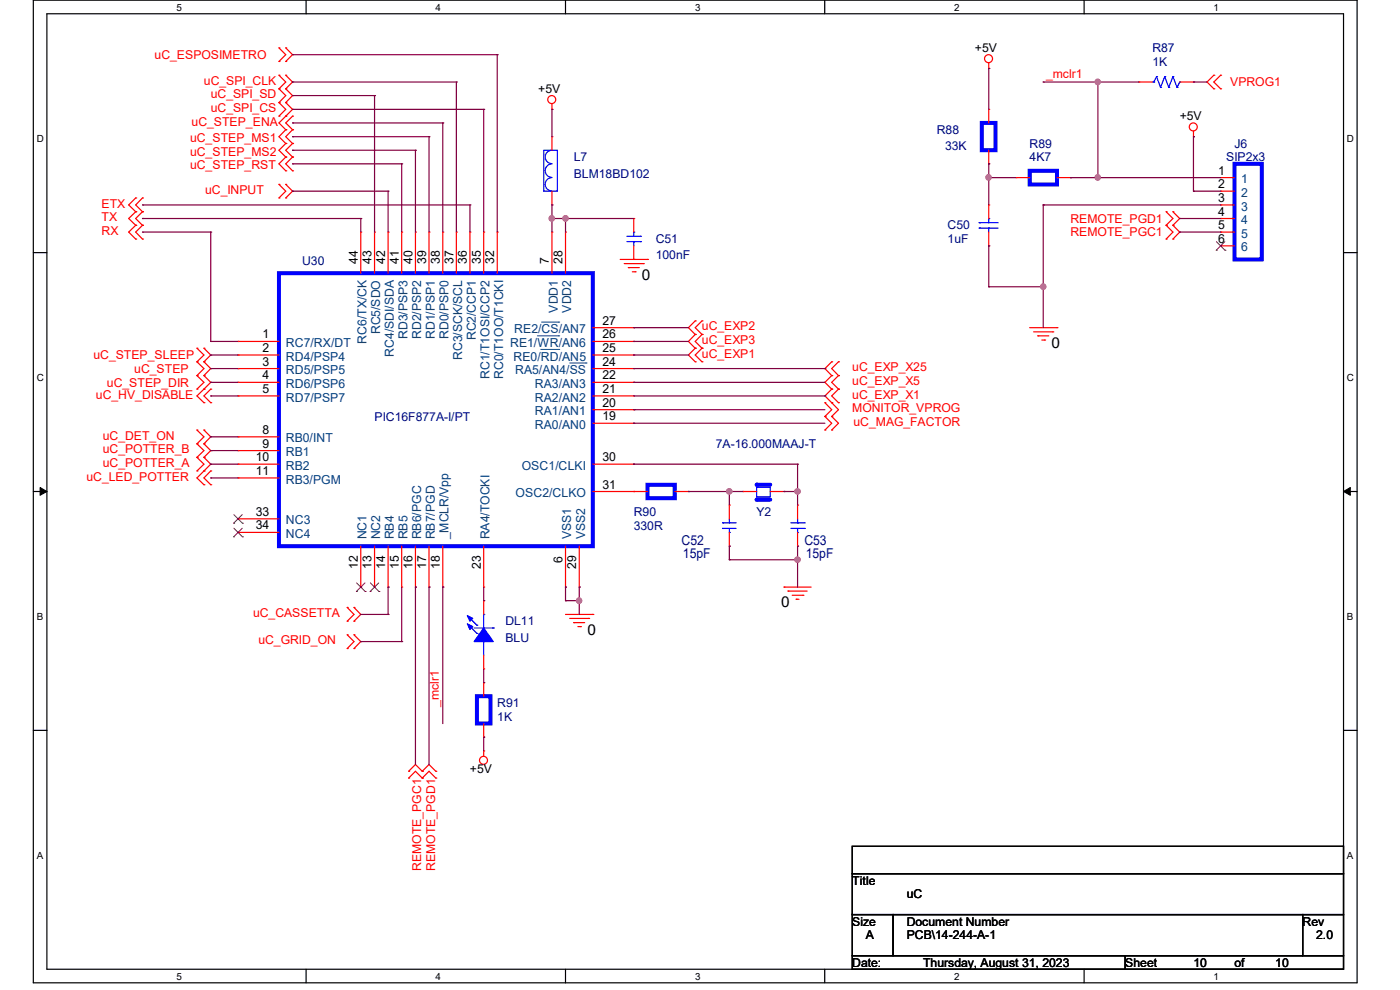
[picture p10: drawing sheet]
<svg xmlns="http://www.w3.org/2000/svg" width="297mm" height="210mm" viewBox="0 0 297 210" stroke-linecap="round" stroke-linejoin="round" font-family="sans-serif">
<path d="M7.1 0h280.8v208.5h-280.8zM9.9 2.9h275.1v202.7h-275.1z" fill="none" stroke="#000" stroke-width=".25"/>
<g fill="#fff">
<path d="M37.4 .3h1.2v2.4h-1.2z"/>
<path d="M37.4 205.9h1.2v2.3h-1.2z"/>
</g>
<path d="M64.9 0v2.9M64.9 205.6v2.9" fill="none" stroke="#000" stroke-width=".25"/>
<g fill="#fff">
<path d="M92.4 .3h1.2v2.4h-1.2z"/>
<path d="M92.4 205.9h1.2v2.3h-1.2z"/>
</g>
<path d="M120 0v2.9M120 205.6v2.9" fill="none" stroke="#000" stroke-width=".25"/>
<g fill="#fff">
<path d="M147.4 .3h1.2v2.4h-1.2z"/>
<path d="M147.4 205.9h1.2v2.3h-1.2z"/>
</g>
<path d="M175 0v2.9M175 205.6v2.9" fill="none" stroke="#000" stroke-width=".25"/>
<g fill="#fff">
<path d="M202.4 .3h1.2v2.4h-1.2z"/>
<path d="M202.4 205.9h1.2v2.3h-1.2z"/>
</g>
<path d="M230 0v2.9M230 205.6v2.9" fill="none" stroke="#000" stroke-width=".25"/>
<g fill="#fff">
<path d="M257.5 .3h1.1v2.4h-1.1z"/>
<path d="M257.5 205.9h1.1v2.3h-1.1z"/>
<path d="M7.8 28.2h1.5v2.4h-1.5z"/>
<path d="M285.7 28.2h1.5v2.4h-1.5z"/>
<path d="M7.8 78.9h1.5v2.3h-1.5z"/>
<path d="M285.7 78.9h1.5v2.3h-1.5z"/>
</g>
<path d="M7.1 53.6h2.8M285 53.6h2.9" fill="none" stroke="#000" stroke-width=".25"/>
<g fill="#fff">
<path d="M7.8 129.6h1.3v2.3h-1.3z"/>
<path d="M285.7 129.6h1.4v2.3h-1.4z"/>
</g>
<path d="M7.1 104.3h2.8M285 104.3h2.9" fill="none" stroke="#000" stroke-width=".25"/>
<path d="M8.5 103.4l1.4 .9-1.4 .8zM285 104.3l1.5-.9v1.7z" fill="#000" stroke="#000" stroke-width=".21"/>
<g fill="#fff">
<path d="M7.8 180.3h1.3v2.3h-1.3z"/>
<path d="M285.7 180.3h1.4v2.3h-1.4z"/>
</g>
<path d="M7.1 154.9h2.8M285 154.9h2.9M180.8 179.5h104.2v5.8h-104.2zM180.8 185.3h104.2v8.7h-104.2zM180.8 194h8.7v8.7h-8.7zM189.5 194h86.9v8.7h-86.9zM276.4 194h8.6v8.7h-8.6zM180.8 202.7h57.9v2.9h-57.9zM238.7 202.7h46.3v2.9h-46.3z" fill="none" stroke="#000" stroke-width=".25"/>
<g fill="none" stroke="#f00" stroke-width=".25">
<path d="M59.2 16h.1M59.2 18.8h.1M59.2 13h.1M59.2 10.2h.1M59.2 16l1.4 1.4-1.4 1.4M59.2 18.8l1.4 1.5-1.4 1.5M59.2 10.2l1.4 1.4-1.4 1.4M60.6 18.8h.1M60.6 16h.1M60.6 10.2h.1M60.6 13h.1M60.6 16l1.5 1.4-1.5 1.4"/>
<path d="M60.6 18.8l1.5 1.5-1.5 1.5M60.6 10.2l1.5 1.4-1.5 1.4M209.8 14.5h.1M209.8 13.3v1.2M241.6 17.4h.1M241.6 17.4h2.9M250.3 17.4h2.9M253.2 17.4h.1M257.5 16h.1M257.5 18.8h.1M257.5 16l-1.4 1.4 1.4 1.4M259 18.8h.1"/>
<path d="M259 16h.1M259 16l-1.5 1.4 1.5 1.4M59.2 21.8h.1M59.2 24.6h.1M59.2 39.1h.1M59.2 21.8l1.4 1.4-1.4 1.4M59.2 39.1l1.4 1.5-1.4 1.4M60.6 27.5h.1M60.6 30.4h.1M60.6 33.3h.1M60.6 36.2h.1M60.6 24.6h.1"/>
<path d="M60.6 21.8h.1M60.6 39.1h.1M60.6 27.5l-1.4 1.5 1.4 1.4M60.6 30.4l-1.4 1.5 1.4 1.4M60.6 33.3l-1.4 1.5 1.4 1.4M60.6 21.8l1.5 1.4-2.9 2.9 1.4 1.4M60.6 39.1l1.5 1.5-1.5 1.4M62.1 27.5h.1M62.1 30.4h.1M62.1 33.3h.1M62.1 36.2h.1M62.1 24.6h.1"/>
<path d="M62.1 27.5l-1.5 1.5 1.5 1.4M62.1 30.4l-1.5 1.5 1.5 1.4M62.1 33.3l-1.5 1.5 1.5 1.4M62.1 24.6l-1.5 1.5 1.5 1.4M117.1 23.2h.1M117.1 29h.1M117.1 22v1.2M117.1 29v2.9M209.8 23.2h.1M209.8 34.8h.1M209.8 23.2v2.9M209.8 31.9v2.9"/>
<path d="M215.5 37.7h.1M215.5 37.7h2.9M224.2 37.7h2.9M227.1 37.7h.1M253.2 29h.1M253.2 27.8v1.2M259 37.7h.1M259 37.7h2.9M28.8 44.9h.1M28.8 42h.1M28.8 47.8h.1M28.8 50.7h.1"/>
<path d="M28.8 42l-1.5 1.5 1.5 1.4M28.8 44.9l-1.5 1.5 1.5 1.4M28.8 47.8l-1.5 1.4 1.5 1.5M30.2 44.9h.1M30.2 42h.1M30.2 47.8h.1M30.2 50.7h.1M30.2 42l-1.4 1.5 1.4 1.4M30.2 44.9l-1.4 1.5 1.4 1.4M30.2 47.8l-1.4 1.4 1.4 1.5M59.2 42h.1M60.6 42h.1"/>
<path d="M76.5 49.2h.1M76.5 49.2v8.8M79.5 49.2h.1M79.5 49.2v8.8M82.3 49.2h.1M82.3 49.2v8.8M85.2 49.2h.1M85.2 49.2v8.8M88.1 49.2h.1M88.1 49.2v8.8M91 49.2h.1M91 49.2v8.8"/>
<path d="M93.9 49.2h.1M93.9 49.2v8.8M96.8 49.2h.1M96.8 49.2v8.8M99.7 49.2h.1M99.7 49.2v8.8M102.6 49.2h.1M102.6 49.2v8.8M105.5 49.2h.1M105.5 49.2v8.8M117.1 49.2h.1M117.1 43.5h.1"/>
<path d="M117.1 40.6v2.9M117.1 49.2v8.8M120 49.2h.1M120 49.2v8.8M131.6 55h5.8M132.4 55.9h4.1M133.3 56.8h.1M133.3 56.8h2.3M134.2 57.7h.5M134.5 55h.1M134.5 46.4h.1M134.5 46.4v2.8"/>
<path d="M134.5 52.2v2.8M134.7 57.7h.1M136.5 55.9h.1M137.4 55h.1M209.8 52.2h.1M209.8 43.5h.1M209.8 43.5v2.9M209.8 49.2v3M247.4 47.8h.1M247.4 44.9h.1M247.4 50.7h.1M247.4 44.9l1.4 1.5-1.4 1.4"/>
<path d="M247.4 47.8l1.4 1.4-1.4 1.5M248.8 44.9h.1M248.8 47.8h.1M248.8 50.7h.1M248.8 44.9l1.5 1.5-1.5 1.4M248.8 47.8l1.5 1.4-1.5 1.5M259 40.6h.1M259 43.5h.1M259 46.4h.1M259 49.2h.1M259 52.2h.1M259 40.6h2.9"/>
<path d="M259 43.5h2.9M259 46.4h2.9M259 49.2h2.9M259 52.2h2.9M41.8 76.8h.1M41.8 73.9h.1M41.8 79.7h.1M41.8 73.9l1.5 1.4-1.5 1.5M41.8 76.8l1.5 1.4-1.5 1.5M41.8 79.7l1.5 1.4-1.5 1.4M43.3 73.9h.1M43.3 76.8h.1"/>
<path d="M43.3 79.7h.1M43.3 73.9l1.4 1.4-1.4 1.5M43.3 76.8l1.4 1.4-1.4 1.5M43.3 79.7l1.4 1.4-1.4 1.4M50.5 72.4h.1M50.5 75.3h.1M50.5 78.2h.1M50.5 78.2h8.7M50.5 72.4h8.7M50.5 75.3h8.7M125.8 69.5h8.7M125.8 78.2h8.7"/>
<path d="M125.8 72.4h8.7M125.8 75.3h8.7M134.5 78.2h.1M134.5 75.3h.1M134.5 72.4h.1M134.5 69.5h.1M147.5 71h.1M147.5 68.1h.1M147.5 73.9h.1M147.5 76.8h.1M147.5 68.1l-1.5 1.4 1.5 1.5M147.5 71l-1.5 1.4 1.5 1.5"/>
<path d="M147.5 73.9l-1.5 1.4 1.5 1.5M148.9 68.1h.1M148.9 71h.1M148.9 73.9h.1M148.9 76.8h.1M148.9 68.1l-1.4 1.4 1.4 1.5M148.9 71l-1.4 1.4 1.4 1.5M148.9 73.9l-1.4 1.4 1.4 1.5M176.4 79.7h.1M176.4 76.8h.1M176.4 79.7l-1.4 1.4 1.4 1.4M176.4 76.8l-1.4 1.4 1.4 1.5"/>
<path d="M177.9 79.7h.1M177.9 76.8h.1M177.9 76.8l-1.5 1.4 1.5 1.5M177.9 79.7l-1.5 1.4 1.5 1.4M218.4 69.5h5.8M219.3 70.4h4.1M220.2 71.2h.1M220.2 71.2h2.3M221 72.1h.6M221.6 72.1h.1M223.4 70.4h.1M224.2 69.5h.1"/>
<path d="M41.8 82.5h.1M41.8 94.1h.1M41.8 97h.1M41.8 99.9h.1M41.8 91.2h.1M41.8 94.1l1.5 1.5-1.5 1.4M41.8 97l1.5 1.5-1.5 1.4M41.8 91.2l1.5 1.5-1.5 1.4M43.3 82.5h.1M43.3 99.9h.1M43.3 97h.1M43.3 94.1h.1"/>
<path d="M43.3 85.4h.1M43.3 91.2h.1M43.3 97l1.4 1.5-2.9 2.9 1.5 1.4M43.3 94.1l1.4 1.5-1.4 1.4M43.3 82.5l-1.5 1.5 1.5 1.4M43.3 91.2l1.4 1.5-1.4 1.4M44.7 99.9h.1M44.7 82.5h.1M44.7 85.4h.1M44.7 99.9l-1.4 1.5 1.4 1.4M44.7 82.5l-1.4 1.5 1.4 1.4M50.5 92.7h.1"/>
<path d="M50.5 95.6h.1M50.5 98.5h.1M50.5 81.1h.1M50.5 84h.1M50.5 84h8.7M50.5 81.1h8.7M50.5 92.7h8.7M50.5 95.6h8.7M50.5 98.5h8.7M125.8 89.8h8.7M125.8 86.9h8.7M125.8 84h8.7"/>
<path d="M125.8 81.1h8.7M125.8 98.5h8.7M134.5 89.8h.1M134.5 86.9h.1M134.5 84h.1M134.5 81.1h.1M134.5 98.5h.1M175 88.3h.1M175 85.4h.1M175 91.2h.1M175 85.4l1.4 1.5-1.4 1.4M175 88.3l1.4 1.5-1.4 1.4"/>
<path d="M176.4 88.3h.1M176.4 85.4h.1M176.4 91.2h.1M176.4 82.5h.1M176.4 85.4l1.5 1.5-1.5 1.4M176.4 88.3l1.5 1.5-1.5 1.4M176.4 82.5l-1.4 1.5 1.4 1.4M177.9 82.5h.1M177.9 85.4h.1M177.9 82.5l-1.5 1.5 1.5 1.4M43.3 102.8h.1M44.7 102.8h.1"/>
<path d="M50.5 101.4h.1M50.5 110.1h.1M50.5 112.9h.1M50.5 101.4h8.7M50.5 110.1h8.7M50.5 112.9h8.7M76.5 115.9v8.6M79.5 115.9v8.6M82.3 115.9v8.6M85.2 115.9v8.6M88.1 115.9v8.6M91 115.9v8.6"/>
<path d="M93.9 115.9v8.6M102.6 115.9v8.6M120 115.9v8.6M122.9 115.9v8.6M125.8 104.3h11.6M134.5 104.3h.1M143.1 104.3h2.9M146 104.3h.1M154.7 107.1h.1M154.7 115.9h.1M154.7 107.1v3M154.7 112.9v3"/>
<path d="M169.2 107.1h.1M169.2 115.9h.1M169.2 107.1v3M169.2 112.9v3M73.7 128.9h.1M73.7 131.8h.1M73.7 134.7h.1M73.7 137.6h.1M73.7 128.9l1.4 1.4-1.4 1.5M73.7 134.7l1.4 1.4-1.4 1.5M75.1 131.8h.1M75.1 128.9h.1"/>
<path d="M75.1 137.6h.1M75.1 134.7h.1M75.1 128.9l1.4 1.4-1.4 1.5M75.1 134.7l1.4 1.4-1.4 1.5M76.5 124.5h.1M79.5 124.5h.1M82.3 124.5h.1M85.2 124.5h.1M88.1 124.5h.1M91 124.5h.1M93.9 124.5h.1M102.6 124.5h.1"/>
<path d="M102.6 127.4h.1M102.6 127.4v2.9M102.6 139v2.9M120 124.5h.1M120 130.3h5.8M120.9 131.2h4M121.7 132.1h.1M121.7 132.1h2.3M122.6 132.9h.5M122.9 124.5h.1M123.1 132.9h.1M124.9 131.2h.1"/>
<path d="M125.8 130.3h.1M166.3 124.5h.1M166.3 124.5h5.8M167.2 125.4h.1M167.2 125.4h4M168.1 126.3h2.2M168.9 127.1h.1M168.9 127.1h.6M170.3 126.3h.1M102.6 159.3h.1M102.6 144.8h.1M102.6 156.4h.1"/>
<path d="M102.6 141.9h.1M102.6 144.8v2.9M102.6 153.5v2.9M102.6 159.3v1.1M86.7 163.6h.1M86.7 165.1h.1M86.7 163.6l1.4-1.4 1.5 1.4M86.7 165.1l1.4-1.5 1.5 1.5M89.6 163.6h.1M89.6 165.1h.1M89.6 163.6l1.4-1.4 1.5 1.4M89.6 165.1l1.4-1.5 1.5 1.5"/>
<path d="M92.5 163.6h.1M92.5 165.1h.1"/>
<circle cx="209.7" cy="12.4" r=".85"/>
<circle cx="117.1" cy="21.1" r=".85"/>
<circle cx="253.2" cy="26.9" r=".85"/>
<circle cx="102.6" cy="161.3" r=".85"/>
</g>
<path d="M208.3 26.1h2.9v5.8h-2.9zM218.4 36.2h5.8v2.9h-5.8zM261.9 34.8h5.8v20.2h-5.8zM59.2 58h66.6v57.9h-66.6zM137.4 102.8h5.7v2.9h-5.7zM160.5 106h2.9M101.2 147.7h2.9v5.8h-2.9z" fill="none" stroke="#00f" stroke-width=".85"/>
<path d="M114 71.2h4.5M114.7 74.1h3.8M114.9 68.3h3.6M118.5 74.1h.1M118.5 71.2h.1M118.5 68.3h.1M120.9 77h3.4M124.3 77h.1" fill="none" stroke="#004080" stroke-width=".21"/>
<g fill="none" stroke="#804000" stroke-width=".21">
<path d="M258 53.1h.1M258.1 51.3l1.8 1.8M259.8 51.3l-1.8 1.8M259.9 53.1h.1M49.6 111h.1M49.6 113.9h.1M49.6 109.2l1.8 1.8M49.6 112.1l1.8 1.8M51.4 109.2l-1.8 1.8M51.4 112.1l-1.8 1.8M51.4 111h.1M51.4 113.9h.1"/>
<path d="M75.6 125.5h.1M75.6 123.7l1.9 1.8M77.4 123.7l-1.8 1.8M77.5 125.5h.1M78.5 125.5h.1M78.6 123.7l1.8 1.8M80.3 123.7l-1.8 1.8M80.4 125.5h.1"/>
</g>
<g fill="none" stroke="#00f" stroke-width=".25">
<path d="M244.5 17.4h.3M244.8 17.4h.1M245.4 16.3h.1M245.4 16.3l-.6 1.1M245.4 16.3l.8 2.2M246.2 18.5h.1M247.1 16.3h.1M247.1 16.3l-.9 2.2M247.1 16.3l.8 2.2M247.9 18.5h.1M248.8 16.3h.1M248.8 16.3l-.9 2.2"/>
<path d="M248.8 16.3l.9 2.2M249.7 18.5h.1M250.3 17.4h.1M250.3 17.4l-.6 1.1M115.4 31.9h2.8v8.7h-2.8zM117.1 31.9a1.42 1.42 0 0 0-1.4 1.4 1.42 1.42 0 0 0 1.4 1.4 1.48 1.48 0 0 0-1.4 1.5 1.48 1.48 0 0 0 1.4 1.5 1.42 1.42 0 0 0-1.4 1.4 1.42 1.42 0 0 0 1.4 1.4M133 51.3h2.9M133 50.1h2.9M134.5 49.2h.1M134.5 51.3h.1M134.5 49.2v.9M134.5 51.3v.9"/>
<path d="M135.9 51.3h.1M135.9 50.1h.1M207.7 48.4h.1M207.7 47.2h.1M207.7 48.4h4.1M207.7 47.2h4.1M209.8 46.4h.1M209.8 48.4h.1M209.8 46.4v.8M209.8 48.4v.8M153.3 110.9h.1M153.3 112.1h.1"/>
<path d="M153.3 110.9h2.9M153.3 112.1h2.9M154.7 112.9h.1M154.7 110.9h.1M154.7 110.1v.8M154.7 112.1v.8M160.5 103.4h2.9v2h-2.9zM167.8 110.9h2.8M167.8 112.1h2.8M169.2 112.9h.1M169.2 110.9h.1M169.2 110.1v.8"/>
<path d="M169.2 112.1v.8M170.6 110.9h.1M170.6 112.1h.1M99.4 132.6l1.8 1.8M99.4 130.9l1.8 1.7M100.6 133.2h4M101.2 134.4h.1M101.2 132.6h.1M102.6 136.1h.1M102.6 130.3h.1M102.6 130.3v2.9M102.6 136.1v2.9"/>
<path d="M104.6 133.2h.1"/>
</g>
<g fill="#00f" stroke="#00f" stroke-width=".25">
<path d="M102.6 133.2l2 2.9h-4z" fill-rule="evenodd"/>
<path d="M99.1 130.6l1.2 .6-.6 .6z" fill-rule="evenodd"/>
<path d="M99.1 132.3l1.2 .6-.6 .6z" fill-rule="evenodd"/>
</g>
<circle cx="160.5" cy="106" r=".42" fill="#00f"/>
<path d="M160.5 102.8h2.9" fill="none" stroke="#00f" stroke-width=".85"/>
<circle cx="160.5" cy="102.8" r=".42" fill="#00f"/>
<path d="M157.6 104.3h.1M157.6 104.3h2.9M163.4 104.3h2.9M166.3 104.3h.1" fill="none" stroke="#f00" stroke-width=".25"/>
<g fill="none" stroke="#800040" stroke-width=".25">
<path d="M62.1 11.6h.1M62.1 17.4h.1M62.1 17.4h34.7M62.1 11.6h43.4M96.8 17.4h.1M96.8 17.4v31.8M105.5 11.6h.1M105.5 11.6v37.6M209.8 14.5h.1M209.8 14.5v8.7M221.3 17.4h.1M221.3 17.4h20.3"/>
<path d="M232.9 17.4h.1M232.9 17.4v20.3M253.2 17.4h.1M253.2 17.4h2.9M62.1 34.8h.1M62.1 31.9h.1M62.1 29h.1M62.1 26.1h.1M62.1 20.3h.1M62.1 23.2h.1M62.1 34.8h23.1M62.1 31.9h26"/>
<path d="M62.1 29h28.9M62.1 26.1h31.8M62.1 20.3h17.4M62.1 23.2h40.5M79.5 20.3h.1M79.5 20.3v28.9M85.2 34.8h.1M85.2 34.8v14.4M88.1 31.9h.1M88.1 31.9v17.3M91 29h.1M91 29v20.2"/>
<path d="M93.9 26.1h.1M93.9 26.1v23.1M102.6 23.2h.1M102.6 23.2v26M117.1 23.2h.1M117.1 23.2v5.8M209.8 34.8h.1M209.8 37.7h.1M209.8 34.8v8.7M209.8 37.7h5.7M227.1 37.7h.1M227.1 37.7h31.9"/>
<path d="M232.9 37.7h.1M253.2 29h.1M253.2 29v11.6M30.2 46.4h.1M30.2 49.2h.1M30.2 43.5h.1M30.2 46.4h46.3M30.2 49.2h14.5M30.2 43.5h69.5M44.7 49.2h.1M44.7 49.2v23.2M62.1 40.6h.1"/>
<path d="M62.1 40.6h20.2M76.5 46.4h.1M76.5 46.4v2.8M82.3 40.6h.1M82.3 40.6v8.6M99.7 43.5h.1M99.7 43.5v5.7M117.1 46.4h.1M117.1 43.5h.1M117.1 46.4h17.4M117.1 43.5v5.7M120 46.4h.1"/>
<path d="M120 46.4v2.8M209.8 52.2h.1M209.8 52.2v8.6M221.3 43.5h.1M221.3 43.5h37.7M221.3 43.5v26M250.3 46.4h.1M250.3 49.2h.1M250.3 46.4h8.7M250.3 49.2h8.7M253.2 40.6h.1M253.2 40.6h5.8"/>
<path d="M44.7 72.4h.1M44.7 75.3h.1M44.7 78.2h.1M44.7 72.4h5.8M44.7 75.3h5.8M44.7 78.2h5.8M134.5 69.5h.1M134.5 72.4h.1M134.5 75.3h.1M134.5 72.4h11.5M134.5 75.3h11.5M134.5 78.2h40.5"/>
<path d="M134.5 69.5h11.5M175 78.2h.1M209.8 60.8h.1M209.8 60.8h11.5M221.3 60.8h.1M44.7 81.1h.1M44.7 92.7h.1M44.7 95.6h.1M44.7 98.5h.1M44.7 84h.1M44.7 98.5h5.8M44.7 81.1h5.8"/>
<path d="M44.7 92.7h5.8M44.7 95.6h5.8M44.7 84h5.8M134.5 98.5h.1M134.5 89.8h.1M134.5 86.9h.1M134.5 81.1h.1M134.5 98.5h34.7M134.5 81.1h40.5M134.5 89.8h40.5M134.5 86.9h40.5M134.5 84h40.5"/>
<path d="M169.2 98.5h.1M169.2 98.5v8.6M175 84h.1M44.7 101.4h.1M44.7 101.4h5.8M146 104.3h.1M146 104.3h11.6M154.7 104.3h.1M154.7 115.9h.1M154.7 118.7h.1M154.7 104.3v2.8M154.7 115.9v2.8"/>
<path d="M154.7 118.7h14.5M166.3 104.3h.1M166.3 104.3h2.9M169.2 104.3h.1M169.2 115.9h.1M169.2 118.7h.1M169.2 115.9v8.6M76.5 136.1h.1M76.5 130.3h5.8M76.5 136.1h8.7M82.3 124.5h.1M82.3 130.3h.1"/>
<path d="M82.3 124.5v5.8M85.2 136.1h.1M85.2 124.5v11.6M88.1 124.5h.1M88.1 124.5v37.7M91 124.5h.1M91 124.5v37.7M93.9 124.5h.1M93.9 124.5v29M102.6 127.4h.1M102.6 124.5v2.9M120 124.5h.1"/>
<path d="M120 127.4h.1M120 124.5v2.9M120 127.4h2.9M122.9 124.5h.1M122.9 127.4h.1M122.9 124.5v5.8M102.6 156.4h.1M102.6 144.8h.1M102.6 141.9v2.9M102.6 156.4v2.9"/>
</g>
<g fill="#f0f" stroke="#f0f" stroke-width=".25">
<circle cx="232.9" cy="37.6" r=".56"/>
<circle cx="232.9" cy="17.4" r=".56"/>
<circle cx="209.7" cy="37.6" r=".56"/>
<circle cx="221.3" cy="60.8" r=".56"/>
<circle cx="117" cy="46.3" r=".56"/>
<circle cx="120" cy="46.3" r=".56"/>
<circle cx="122.8" cy="127.4" r=".56"/>
<circle cx="169.2" cy="104.2" r=".56"/>
<circle cx="154.7" cy="104.2" r=".56"/>
<circle cx="169.2" cy="118.7" r=".56"/>
</g>
<g font-size="3.2">
<text x="136.2" y="59.3">0</text>
<text x="223.1" y="73.8">0</text>
<text x="165.7" y="128.8">0</text>
<text x="124.6" y="134.6">0</text>
</g>
<g font-size="2.9" fill="#000080">
<text x="144.6" y="115.5">C52</text>
<text x="144.9" y="118.4">15pF</text>
<text x="170.6" y="115.5">C53</text>
<text x="170.9" y="118.4">15pF</text>
</g>
<g font-size="2.6">
<text x="206.8" y="11">+5V</text>
<text x="114.2" y="19.7">+5V</text>
<text x="250.3" y="25.5">+5V</text>
<text x="258.4" y="37">1</text>
<text x="258.4" y="39.9">2</text>
<text x="258.4" y="42.8">3</text>
<text x="258.4" y="45.7">4</text>
<text x="258.4" y="48.6">5</text>
<text x="258.4" y="51.5">6</text>
<text x="75.9" y="55.9" transform="rotate(-90 75.9 55.9)">44</text>
<text x="78.8" y="55.9" transform="rotate(-90 78.8 55.9)">43</text>
<text x="81.7" y="55.9" transform="rotate(-90 81.7 55.9)">42</text>
<text x="84.6" y="55.9" transform="rotate(-90 84.6 55.9)">41</text>
<text x="87.5" y="55.9" transform="rotate(-90 87.5 55.9)">40</text>
<text x="90.4" y="55.9" transform="rotate(-90 90.4 55.9)">39</text>
<text x="93.3" y="55.9" transform="rotate(-90 93.3 55.9)">38</text>
<text x="96.2" y="55.9" transform="rotate(-90 96.2 55.9)">37</text>
<text x="99.1" y="55.9" transform="rotate(-90 99.1 55.9)">36</text>
<text x="102" y="55.9" transform="rotate(-90 102 55.9)">35</text>
<text x="104.9" y="55.9" transform="rotate(-90 104.9 55.9)">32</text>
<text x="116.5" y="55.9" transform="rotate(-90 116.5 55.9)">7</text>
<text x="119.3" y="55.9" transform="rotate(-90 119.3 55.9)">28</text>
<text x="55.7" y="71.8">1</text>
<text x="127.8" y="71.8">26</text>
<text x="127.8" y="68.9">27</text>
<text x="55.7" y="74.7">2</text>
<text x="55.7" y="77.6">3</text>
<text x="127.8" y="77.6">24</text>
<text x="127.8" y="74.7">25</text>
<text x="55.7" y="80.5">4</text>
<text x="55.7" y="83.4">5</text>
<text x="127.8" y="83.4">21</text>
<text x="127.8" y="80.5">22</text>
<text x="127.8" y="89.2">19</text>
<text x="127.8" y="86.3">20</text>
<text x="55.7" y="92">8</text>
<text x="55.7" y="95">9</text>
<text x="54.3" y="97.8">10</text>
<text x="54.3" y="100.8">11</text>
<text x="127.8" y="97.8">30</text>
<text x="127.8" y="103.6">31</text>
<text x="54.3" y="109.4">33</text>
<text x="54.3" y="112.3">34</text>
<text x="119.3" y="119.3" transform="rotate(-90 119.3 119.3)">6</text>
<text x="75.9" y="120.8" transform="rotate(-90 75.9 120.8)">12</text>
<text x="78.8" y="120.8" transform="rotate(-90 78.8 120.8)">13</text>
<text x="81.7" y="120.8" transform="rotate(-90 81.7 120.8)">14</text>
<text x="84.6" y="120.8" transform="rotate(-90 84.6 120.8)">15</text>
<text x="87.5" y="120.8" transform="rotate(-90 87.5 120.8)">16</text>
<text x="90.4" y="120.8" transform="rotate(-90 90.4 120.8)">17</text>
<text x="93.3" y="120.8" transform="rotate(-90 93.3 120.8)">18</text>
<text x="102" y="120.8" transform="rotate(-90 102 120.8)">23</text>
<text x="122.3" y="120.8" transform="rotate(-90 122.3 120.8)">29</text>
<text x="99.7" y="163.9">+5V</text>
<text x="180.8" y="187.7">Title</text>
<text x="192.4" y="190.6">uC</text>
<text x="180.8" y="196.3">Size</text>
<text x="192.4" y="196.3">Document Number</text>
<text x="276.4" y="196.3">Rev</text>
<text x="183.7" y="199.3">A</text>
<text x="192.4" y="199.3">PCB\14-244-A-1</text>
<text x="279.2" y="199.3">2.0</text>
<text x="180.8" y="205.1">Date:</text>
<text x="195.8" y="205.1">Thursday, August 31, 2023</text>
<text x="238.7" y="205.1">Sheet</text>
<text x="253.2" y="205.1">10</text>
<text x="261.9" y="205.1">of</text>
<text x="270.5" y="205.1">10</text>
</g>
<g font-size="2.6" fill="#000080">
<text x="244.5" y="11">R87</text>
<text x="244.5" y="13.9">1K</text>
<text x="198.8" y="28.4">R88</text>
<text x="121.7" y="34.2">L7</text>
<text x="200.5" y="31.9">33K</text>
<text x="218.4" y="31.3">R89</text>
<text x="218.4" y="34.2">4K7</text>
<text x="260.1" y="34.2">SIP2x3</text>
<text x="261.9" y="31.3">J6</text>
<text x="121.7" y="37.7">BLM18BD102</text>
<text x="139.1" y="51.6">C51</text>
<text x="201" y="48.7">C50</text>
<text x="201" y="51.6">1uF</text>
<text x="64.1" y="56.2">U30</text>
<text x="139.1" y="55">100nF</text>
<text x="79.5" y="89.2">PIC16F877A-I/PT</text>
<text x="151.8" y="95">7A-16.000MAAJ-T</text>
<text x="134.4" y="109.5">R90</text>
<text x="134.4" y="112.4">330R</text>
<text x="160.5" y="109.5">Y2</text>
<text x="107.2" y="132.7">DL11</text>
<text x="107.2" y="136.1">BLU</text>
<text x="105.5" y="150">R91</text>
<text x="105.5" y="152.9">1K</text>
</g>
<g font-size="2.6" fill="#f00">
<text x="32.8" y="12.5">uC_ESPOSIMETRO</text>
<text x="43.3" y="18">uC_SPI_CLK</text>
<text x="221.9" y="16.6">_mclr1</text>
<text x="44.7" y="20.9">uC_SPI_SD</text>
<text x="44.7" y="23.8">uC_SPI_CS</text>
<text x="261" y="18.3">VPROG1</text>
<text x="40.6" y="26.7">uC_STEP_ENA</text>
<text x="40.3" y="30.1">uC_STEP_MS1</text>
<text x="40.3" y="33.1">uC_STEP_MS2</text>
<text x="40.3" y="35.9">uC_STEP_RST</text>
<text x="43.5" y="41.1">uC_INPUT</text>
<text x="21.5" y="44.1">ETX</text>
<text x="21.5" y="46.9">TX</text>
<text x="227.1" y="47.2">REMOTE_PGD1</text>
<text x="21.5" y="49.8">RX</text>
<text x="227.1" y="50.1">REMOTE_PGC1</text>
<text x="148.9" y="70.1">uC_EXP2</text>
<text x="19.8" y="76.2">uC_STEP_SLEEP</text>
<text x="148.9" y="73">uC_EXP3</text>
<text x="148.9" y="75.9">uC_EXP1</text>
<text x="22.7" y="82">uC_STEP_DIR</text>
<text x="28.5" y="79.1">uC_STEP</text>
<text x="180.8" y="81.7">uC_EXP_X5</text>
<text x="180.8" y="78.8">uC_EXP_X25</text>
<text x="20.4" y="84.6">uC_HV_DISABLE</text>
<text x="180.8" y="87.5">MONITOR_VPROG</text>
<text x="180.8" y="84.6">uC_EXP_X1</text>
<text x="21.8" y="93.3">uC_DET_ON</text>
<text x="181.1" y="90.4">uC_MAG_FACTOR</text>
<text x="18.3" y="102">uC_LED_POTTER</text>
<text x="21.8" y="96.2">uC_POTTER_B</text>
<text x="21.8" y="99.1">uC_POTTER_A</text>
<text x="53.7" y="130.9">uC_CASSETTA</text>
<text x="54.8" y="136.7">uC_GRID_ON</text>
<text x="93.1" y="150" transform="rotate(-90 93.1 150)">_mclr1</text>
<text x="89.4" y="184.8" transform="rotate(-90 89.4 184.8)">REMOTE_PGC1</text>
<text x="92.3" y="184.8" transform="rotate(-90 92.3 184.8)">REMOTE_PGD1</text>
</g>
<g font-size="2.6" fill="#004080">
<text x="263.3" y="38.9">1</text>
<text x="263.3" y="41.7">2</text>
<text x="263.3" y="44.7">3</text>
<text x="263.3" y="47.5">4</text>
<text x="263.3" y="50.4">5</text>
<text x="263.3" y="53.3">6</text>
<text x="80.7" y="70.9" transform="rotate(-90 80.7 70.9)">RC5/SDO</text>
<text x="86.4" y="71.9" transform="rotate(-90 86.4 71.9)">RD3/PSP3</text>
<text x="89.4" y="71.9" transform="rotate(-90 89.4 71.9)">RD2/PSP2</text>
<text x="92.2" y="71.9" transform="rotate(-90 92.2 71.9)">RD1/PSP1</text>
<text x="95.2" y="71.9" transform="rotate(-90 95.2 71.9)">RD0/PSP0</text>
<text x="109.1" y="70.7">RE2/CS/AN7</text>
<text x="118.3" y="66.3" transform="rotate(-90 118.3 66.3)">VDD1</text>
<text x="121.2" y="66.3" transform="rotate(-90 121.2 66.3)">VDD2</text>
<text x="60.6" y="73.6">RC7/RX/DT</text>
<text x="60.6" y="76.5">RD4/PSP4</text>
<text x="77.8" y="72.9" transform="rotate(-90 77.8 72.9)">RC6/TX/CK</text>
<text x="83.6" y="75.6" transform="rotate(-90 83.6 75.6)">RC4/SDI/SDA</text>
<text x="98" y="76.4" transform="rotate(-90 98 76.4)">RC3/SCK/SCL</text>
<text x="100.9" y="72.2" transform="rotate(-90 100.9 72.2)">RC2/CCP1</text>
<text x="108.2" y="73.6">RE1/WR/AN6</text>
<text x="108.9" y="76.5">RE0/RD/AN5</text>
<text x="60.6" y="79.4">RD5/PSP5</text>
<text x="60.6" y="82.3">RD6/PSP6</text>
<text x="103.8" y="80.4" transform="rotate(-90 103.8 80.4)">RC1/T1OSI/CCP2</text>
<text x="106.7" y="80.4" transform="rotate(-90 106.7 80.4)">RC0/T1OO/T1CKI</text>
<text x="109.3" y="79.4">RA5/AN4/SS</text>
<text x="113.5" y="82.3">RA3/AN3</text>
<text x="60.6" y="85.2">RD7/PSP7</text>
<text x="113.5" y="88.1">RA1/AN1</text>
<text x="113.5" y="85.2">RA2/AN2</text>
<text x="60.6" y="93.9">RB0/INT</text>
<text x="113.5" y="91">RA0/AN0</text>
<text x="60.6" y="96.8">RB1</text>
<text x="60.6" y="99.7">RB2</text>
<text x="110.7" y="99.7">OSC1/CLKI</text>
<text x="60.6" y="102.6">RB3/PGM</text>
<text x="109.4" y="105.5">OSC2/CLKO</text>
<text x="60.6" y="111.3">NC3</text>
<text x="60.6" y="114.1">NC4</text>
<text x="77.8" y="114.4" transform="rotate(-90 77.8 114.4)">NC1</text>
<text x="80.7" y="114.4" transform="rotate(-90 80.7 114.4)">NC2</text>
<text x="83.6" y="114.4" transform="rotate(-90 83.6 114.4)">RB4</text>
<text x="86.4" y="114.4" transform="rotate(-90 86.4 114.4)">RB5</text>
<text x="89.4" y="114.4" transform="rotate(-90 89.4 114.4)">RB6/PGC</text>
<text x="92.2" y="114.4" transform="rotate(-90 92.2 114.4)">RB7/PGD</text>
<text x="95.2" y="114.4" transform="rotate(-90 95.2 114.4)">_MCLR/Vpp</text>
<text x="103.8" y="114.4" transform="rotate(-90 103.8 114.4)">RA4/TOCKI</text>
<text x="121.2" y="114.4" transform="rotate(-90 121.2 114.4)">VSS1</text>
<text x="124.1" y="114.4" transform="rotate(-90 124.1 114.4)">VSS2</text>
</g>
<g font-size="2.1">
<text x="37.4" y="2.2">5</text>
<text x="92.4" y="2.2">4</text>
<text x="147.4" y="2.2">3</text>
<text x="202.4" y="2.2">2</text>
<text x="257.5" y="2.2">1</text>
<text x="7.8" y="30.1">D</text>
<text x="285.8" y="30.1">D</text>
<text x="7.8" y="80.8">C</text>
<text x="285.8" y="80.8">C</text>
<text x="7.8" y="131.5">B</text>
<text x="285.8" y="131.5">B</text>
<text x="7.8" y="182.2">A</text>
<text x="285.8" y="182.2">A</text>
<text x="37.4" y="207.8">5</text>
<text x="92.4" y="207.8">4</text>
<text x="147.4" y="207.8">3</text>
<text x="202.4" y="207.8">2</text>
<text x="257.5" y="207.8">1</text>
</g>
</svg>
